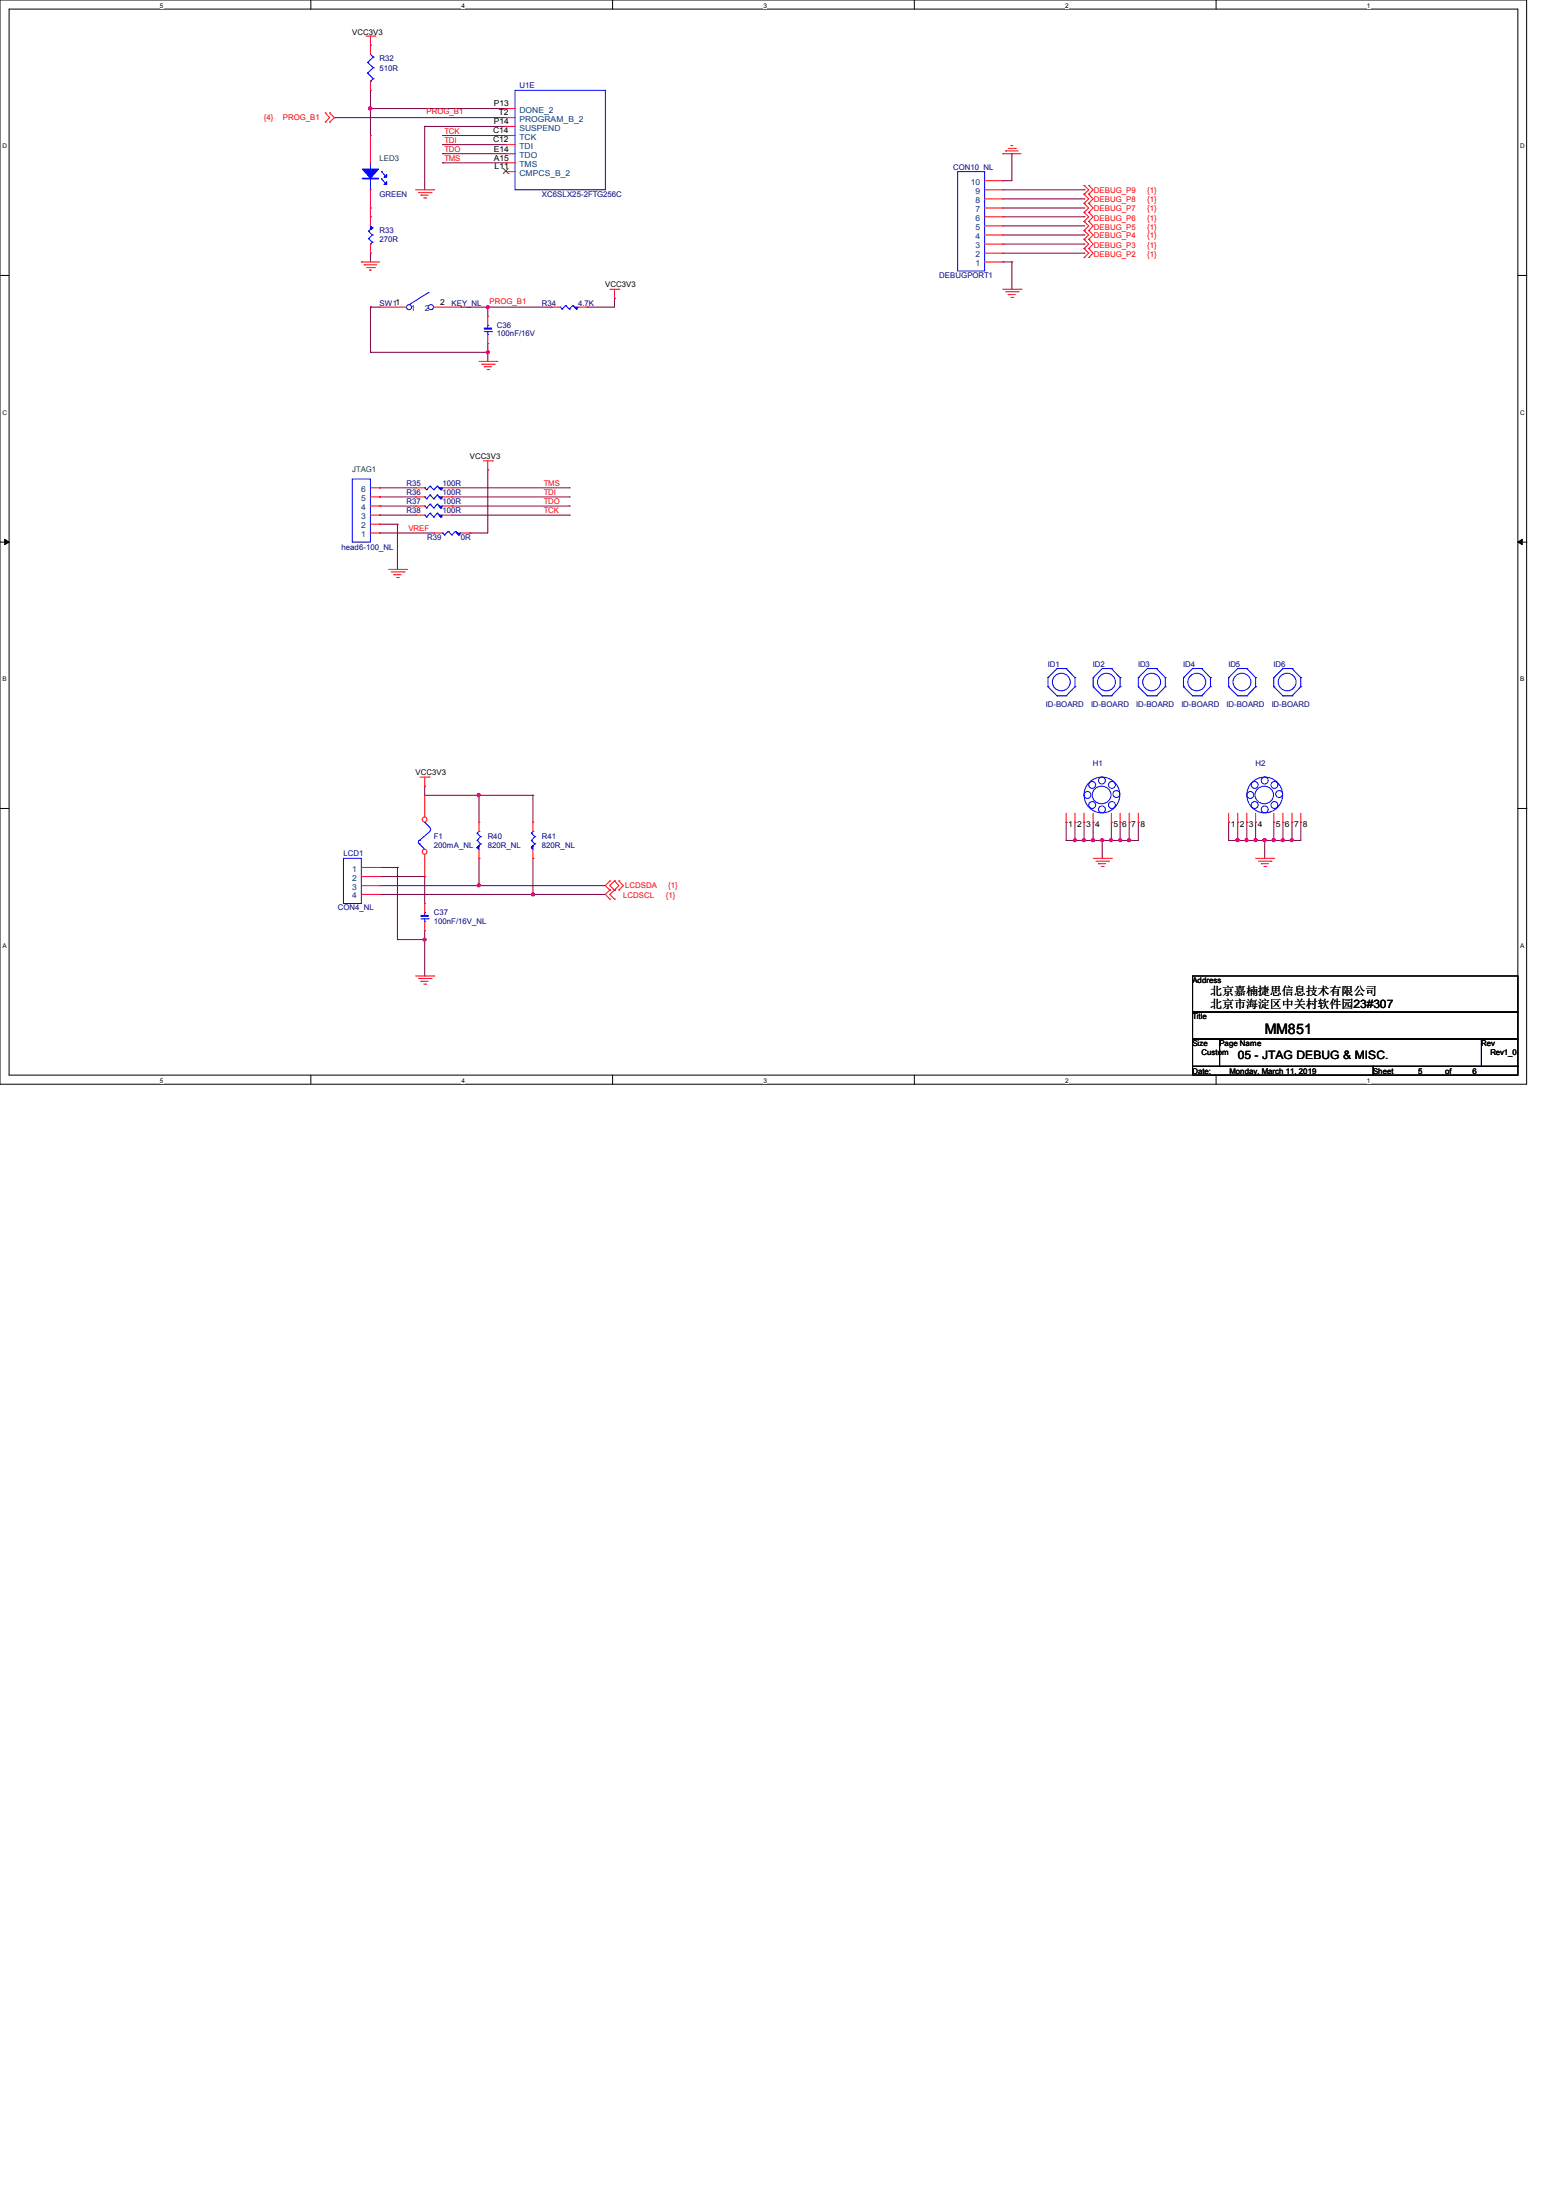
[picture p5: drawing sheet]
<svg xmlns="http://www.w3.org/2000/svg" width="210mm" height="297mm" viewBox="0 0 210 297" stroke-linecap="round" stroke-linejoin="round" font-family="sans-serif">
<path d="M0 0h206v146.3h-206zM1.2 1.2h203.7v143.9h-203.7z" fill="none" stroke="#000" stroke-width=".13"/>
<g fill="#fff">
<path d="M21.6 .2h.5v.9h-.5z"/>
<path d="M21.6 145.2h.5v1h-.5z"/>
</g>
<path d="M42 0v1.2M42 145.1v1.2" fill="none" stroke="#000" stroke-width=".13"/>
<g fill="#fff">
<path d="M62.3 .2h.5v.9h-.5z"/>
<path d="M62.3 145.2h.5v1h-.5z"/>
</g>
<path d="M82.7 0v1.2M82.7 145.1v1.2" fill="none" stroke="#000" stroke-width=".13"/>
<g fill="#fff">
<path d="M103 .2h.5v.9h-.5z"/>
<path d="M103 145.2h.5v1h-.5z"/>
</g>
<path d="M123.4 0v1.2M123.4 145.1v1.2" fill="none" stroke="#000" stroke-width=".13"/>
<g fill="#fff">
<path d="M143.8 .2h.4v.9h-.4z"/>
<path d="M143.8 145.2h.4v1h-.4z"/>
</g>
<path d="M164.1 0v1.2M164.1 145.1v1.2" fill="none" stroke="#000" stroke-width=".13"/>
<g fill="#fff">
<path d="M184.5 .2h.5v.9h-.5z"/>
<path d="M184.5 145.2h.5v1h-.5z"/>
<path d="M.3 19.2h.6v1h-.6z"/>
<path d="M205.2 19.2h.6v1h-.6z"/>
<path d="M.3 55.1h.6v1h-.6z"/>
<path d="M205.2 55.1h.6v1h-.6z"/>
</g>
<path d="M0 37.2h1.2M204.9 37.2h1.2" fill="none" stroke="#000" stroke-width=".13"/>
<g fill="#fff">
<path d="M.3 91.1h.6v1h-.6z"/>
<path d="M205.2 91.1h.5v1h-.5z"/>
</g>
<path d="M0 73.2h1.2M204.9 73.2h1.2" fill="none" stroke="#000" stroke-width=".13"/>
<path d="M.6 72.8l.6 .4-.6 .3zM204.9 73.2l.5-.4v.7z" fill="#000" stroke="#000" stroke-width=".13"/>
<g fill="#fff">
<path d="M.3 127h.6v1h-.6z"/>
<path d="M205.2 127h.5v1h-.5z"/>
</g>
<path d="M0 109.1h1.2M204.9 109.1h1.2M161 131.7h43.9v4.9h-43.9zM161 136.6h43.9v3.6h-43.9zM161 140.2h3.6v3.7h-3.6zM161 143.9h24.3v1.2h-24.3zM164.6 140.2h35.3v3.7h-35.3zM185.3 143.9h19.6v1.2h-19.6zM199.9 140.2h5v3.7h-5z" fill="none" stroke="#000" stroke-width=".13"/>
<g fill="none" stroke="#800040" stroke-width=".13">
<path d="M45.1 15.9h.1M45.1 15.9h23.2M50 12.2h.1M50 14.6h.1M50 12.2v6.1M50 14.6h18.3M57.3 17.1h.1M57.3 17.1h11M57.3 17.1v8.5M59.7 18.3h.1M59.7 19.5h.1M59.7 18.3h8.6"/>
<path d="M59.7 19.5h8.6M50 28.1h.1M50 34.2h.1M50 28.1v1.2M50 34.2v1.1M59.7 20.7h.1M59.7 22h.1M59.7 20.7h8.6M59.7 22h8.6M135.3 24.4h.1M135.3 35.3h.1M135.3 34.2h11"/>
<path d="M135.3 32.9h11M135.3 31.7h11M135.3 30.5h11M135.3 29.3h11M135.3 28.1h11M135.3 26.8h11M135.3 25.6h11M135.3 35.3h1.3M136.6 20.7h.1M136.6 35.3h.1M136.6 20.7v3.7h-1.3M136.6 35.3v3.7"/>
<path d="M146.3 34.2h.1M146.3 32.9h.1M146.3 31.7h.1M146.3 30.5h.1M146.3 29.3h.1M146.3 28.1h.1M146.3 26.8h.1M146.3 25.6h.1M50 47.5h.1M50 41.4h.1M50 41.4h1.2M50 41.4v6.1"/>
<path d="M50 47.5h15.8M62.2 41.4h.1M62.2 41.4h12.2M65.8 46.4h.1M65.8 41.4h.1M65.8 47.5h.1M65.8 41.4v1.3M65.8 46.4v2.4M79.2 41.4h.1M82.9 40.3h.1M82.9 40.3v1.1h-3.7M51.2 71.9h.1"/>
<path d="M51.2 70.7h.1M51.2 65.8h.1M51.2 67.1h.1M51.2 69.5h.1M51.2 68.3h.1M51.2 69.5h4.9M51.2 68.3h4.9M51.2 67.1h4.9M51.2 65.8h4.9M51.2 71.9h7.3M51.2 70.7h2.4M53.6 70.7h.1"/>
<path d="M53.6 70.7v6.1M61 69.5h15.8M61 68.3h15.8M61 67.1h15.8M61 65.8h15.8M63.4 71.9h.1M65.8 63.4h.1M65.8 63.4v8.5h-2.4M76.8 69.5h.1M76.8 68.3h.1M76.8 67.1h.1M76.8 65.8h.1"/>
<path d="M51.2 119.5h30.5M51.2 118.3h6.1M51.2 117.1h2.4M53.6 117.1h.1M53.6 117.1v9.7M57.3 118.3h.1M57.3 106.1h.1M57.3 106.1v1.2h14.6M57.3 118.3v3.6M64.6 119.5h.1M64.6 115.8h.1M64.6 107.3h.1"/>
<path d="M64.6 107.3v3.7M64.6 115.8v3.7M71.9 115.8h.1M71.9 107.3h.1M71.9 107.3v3.7M71.9 115.8v4.9M143.9 111h.1M143.9 113.4h.1M143.9 111v2.4M145.1 111h.1M145.1 113.4h.1M145.1 111v2.4"/>
<path d="M146.3 111h.1M146.3 113.4h.1M146.3 111v2.4M147.5 111h.1M147.5 113.4h.1M147.5 111v2.4M148.8 113.4h.1M148.8 113.4v2.4M150 111h.1M150 113.4h.1M150 111v2.4M151.2 111h.1"/>
<path d="M151.2 113.4h.1M151.2 111v2.4M152.4 113.4h.1M152.4 111h.1M152.4 111v2.4M153.6 111h.1M153.6 111v2.4h-9.7M165.8 113.4h.1M165.8 111h.1M165.8 111v2.4M167 111h.1M167 113.4h.1"/>
<path d="M167 111v2.4M168.3 111h.1M168.3 113.4h.1M168.3 111v2.4M169.5 111h.1M169.5 113.4h.1M169.5 111v2.4M170.7 113.4h.1M170.7 113.4v2.4M171.9 111h.1M171.9 113.4h.1M171.9 111v2.4"/>
<path d="M173.1 111h.1M173.1 113.4h.1M173.1 111v2.4M174.4 113.4h.1M174.4 111h.1M174.4 111v2.4M175.6 111h.1M175.6 111v2.4h-9.8M51.2 120.7h30.5M53.6 126.8h.1M53.6 126.8h3.7M57.3 126.8h.1"/>
<path d="M57.3 131.7h.1M57.3 125.6v6.1M71.9 120.7h.1"/>
</g>
<g fill="#f0f" stroke="#f0f" stroke-width=".13">
<circle cx="50" cy="14.6" r=".23"/>
<circle cx="65.8" cy="47.5" r=".21"/>
<circle cx="65.8" cy="41.4" r=".21"/>
<circle cx="145.1" cy="113.4" r=".21"/>
<circle cx="152.4" cy="113.4" r=".22"/>
<circle cx="148.7" cy="113.4" r=".22"/>
<circle cx="167" cy="113.4" r=".22"/>
<circle cx="171.9" cy="113.4" r=".22"/>
<circle cx="170.7" cy="113.4" r=".22"/>
<circle cx="151.2" cy="113.4" r=".21"/>
<circle cx="149.9" cy="113.4" r=".21"/>
<circle cx="147.5" cy="113.4" r=".22"/>
<circle cx="146.3" cy="113.4" r=".22"/>
<circle cx="169.5" cy="113.4" r=".21"/>
<circle cx="168.2" cy="113.4" r=".21"/>
<circle cx="174.3" cy="113.4" r=".21"/>
<circle cx="173.1" cy="113.4" r=".22"/>
<circle cx="64.6" cy="119.5" r=".21"/>
<circle cx="71.9" cy="120.7" r=".21"/>
<circle cx="64.6" cy="107.3" r=".21"/>
<circle cx="57.3" cy="126.8" r=".22"/>
</g>
<g fill="none" stroke="#f00" stroke-width=".13">
<path d="M43.9 16.5h.1M43.9 15.2h.1M43.9 15.2l.6 .7-.6 .6M44.5 15.2h.1M44.5 16.5h.1M44.5 15.2l.6 .7-.6 .6M49.4 4.9h1.2M50 6.1h.1M50 4.9v1.2M50.6 4.9h.1M68.3 14.6h.1M68.3 15.9h.1"/>
<path d="M68.3 17.1h.1M68.3 18.3h.1M68.3 19.5h.1M68.3 14.6h1.2M68.3 15.9h1.2M68.3 17.1h1.2M68.3 18.3h1.2M68.3 19.5h1.2M136.4 19.6h.1M136.4 19.6h.3M48.8 35.3h.1M48.8 35.3h2.4"/>
<path d="M49.1 35.7h.1M49.1 35.7h1.7M49.5 36.1h1M49.9 36.4h.1M49.9 36.4h.2M50.5 36.1h.1M56.1 25.6h2.4M56.5 26h1.7M56.8 26.3h.1M56.8 26.3h1M57.2 26.7h.2M57.4 26.7h.1"/>
<path d="M58.2 26h.1M58.5 25.6h.1M68.3 20.7h.1M68.3 22h.1M68.3 23.2h.1M68.3 20.7h1.2M68.3 22h1.2M68.3 23.2h1.2M82.3 39h1.2M82.9 39v1.3M83.5 39h.1M135.3 20.7h.1"/>
<path d="M135.3 39h2.5M135.3 20.7h2.5M135.7 20.4h.1M135.7 39.4h1.7M135.7 20.4h1.7M136.1 39.8h.1M136.1 39.8h.9M136.1 20h.9M137 20h.1M137.4 39.4h.1M137.8 39h.1M146.3 33.5h.1"/>
<path d="M146.3 34.8h.1M146.3 32.3h.1M146.3 31.1h.1M146.3 29.9h.1M146.3 28.7h.1M146.3 27.4h.1M146.3 26.2h.1M146.3 25h.1M146.3 33.5l.6 .7-.6 .6M146.3 32.3l.6 .6-.6 .6M146.3 31.1l.6 .6-.6 .6M146.3 29.9l.6 .6-.6 .6"/>
<path d="M146.3 28.7l.6 .6-.6 .6M146.3 27.4l.6 .7-.6 .6M146.3 26.2l.6 .6-.6 .6M146.3 25l.6 .6-.6 .6M146.9 33.5h.1M146.9 34.8h.1M146.9 32.3h.1M146.9 31.1h.1M146.9 29.9h.1M146.9 28.7h.1M146.9 27.4h.1M146.9 26.2h.1"/>
<path d="M146.9 25h.1M146.9 33.5l.6 .7-.6 .6M146.9 32.3l.6 .6-.6 .6M146.9 31.1l.6 .6-.6 .6M146.9 29.9l.6 .6-.6 .6M146.9 28.7l.6 .6-.6 .6M146.9 27.4l.6 .7-.6 .6M146.9 26.2l.6 .6-.6 .6M146.9 25l.6 .6-.6 .6M51.2 41.4h.1M51.2 41.4h3.7M58.5 41.4h3.7"/>
<path d="M62.2 41.4h.1M64.6 48.8h2.5M65 49.1h1.7M65.4 49.5h.1M65.4 49.5h.9M65.7 49.9h.3M66 49.9h.1M66.7 49.1h.1M67.1 48.8h.1M82.9 40.3h.1M136.4 40.1h.3M136.7 40.1h.1"/>
<path d="M52.5 76.8h2.4M52.8 77.2h1.7M53.2 77.6h.1M53.2 77.6h.9M53.6 77.9h.2M53.8 77.9h.1M54.5 77.2h.1M54.9 76.8h.1M56.1 65.8h.1M56.1 65.8h1.2M59.7 65.8h1.3M61 65.8h.1"/>
<path d="M65.2 62.2h1.3M65.8 63.4h.1M65.8 62.2v1.2M66.5 62.2h.1M48.8 117.1h2.4M48.8 118.3h2.4M48.8 119.5h2.4M51.2 117.1h.1M51.2 118.3h.1M51.2 119.5h.1M56.7 104.9h1.2M57.3 106.1h.1"/>
<path d="M57.3 104.9v1.2M57.9 104.9h.1M82.3 118.9h.1M82.3 118.9l-.6 .6 .6 .6M82.9 118.9h.1M82.9 118.9l-.6 .6 .6 .6M82.9 118.9l.6 .6-.6 .6M83.5 118.9h.1M83.5 118.9l.6 .6-.6 .6M147.5 115.8h2.5M147.9 116.2h1.7M148.3 116.5h.1"/>
<path d="M148.3 116.5h.9M148.6 116.9h.3M148.9 116.9h.1M149.6 116.2h.1M150 115.8h.1M169.5 115.8h2.4M169.8 116.2h1.7M170.2 116.5h.1M170.2 116.5h1M170.6 116.9h.2M170.8 116.9h.1M171.5 116.2h.1"/>
<path d="M171.9 115.8h.1M48.8 120.7h2.4M51.2 120.7h.1M56.1 131.7h2.4M56.5 132h1.7M56.8 132.4h.1M56.8 132.4h1M57.2 132.8h.2M57.4 132.8h.1M58.2 132h.1M58.5 131.7h.1M82.3 120.1h.1"/>
<path d="M82.3 121.3h.1M82.3 120.1l-.6 .6 .6 .6M82.9 121.3h.1M82.9 120.1h.1M82.9 120.1l-.6 .6 .6 .6M83.5 120.1h.1"/>
</g>
<g fill="none" stroke="#00f" stroke-width=".13">
<path d="M69.5 12.2h12.2v13.4h-12.2zM57.8 39.5h.1M57.8 39.5l-2.6 1.6M57.3 65.8h.1M57.3 65.8l.3 .3M57.6 66.1h.1M58 65.6h.1M58 65.6l.5 .5M58 65.6l-.4 .5M58.5 66.1h.1M59 65.6h.1M59 65.6l.5 .5"/>
<path d="M59 65.6l-.5 .5M59.5 66.1h.1M59.7 65.8l-.2 .3M141.4 92.7h.1M141.4 91.4h.1M141.4 92.7l1.3 1.2M141.4 91.4v1.3M142.7 93.9h.1M142.7 90.2h.1M142.7 90.2h1.2M142.7 93.9h1.2M142.7 90.2l-1.3 1.2"/>
<path d="M143.9 90.2h.1M143.9 93.9h.1M143.9 90.2l1.2 1.2M145.1 91.4h.1M145.1 92.7h.1M145.1 91.4v1.3M145.1 92.7l-1.2 1.2M147.5 92.7h.1M147.5 91.4h.1M147.5 92.7l1.3 1.2M147.5 91.4v1.3M148.8 93.9h.1"/>
<path d="M148.8 90.2h.1M148.8 90.2h1.2M148.8 93.9h1.2M148.8 90.2l-1.3 1.2M150 90.2h.1M150 93.9h.1M150 90.2l1.2 1.2M151.2 91.4h.1M151.2 92.7h.1M151.2 91.4v1.3M151.2 92.7l-1.2 1.2M46.4 115.8h2.4v6.1h-2.4z"/>
<path d="M56.6 113.4a.34 .34 0 0 0 0 .5M56.6 113.9h.1M56.6 113.4h.1M56.6 113.9l.7 .7M57.3 111h.1M57.3 111l.7 .7M58 111.7l.1 .2-.1 .2M58 112.2l-1.4 1.2"/>
<circle cx="55.2" cy="41.4" r=".34"/>
<circle cx="58.2" cy="41.4" r=".35"/>
<circle cx="143.2" cy="92" r="1.2"/>
<circle cx="149.3" cy="92" r="1.2"/>
</g>
<path d="M59.3 65.8h.4l-.2 .3z" fill-rule="evenodd" fill="#00f" stroke="#00f" stroke-width=".13"/>
<path d="M67.9 23.4h.1M67.9 22.7l.7 .7M68.6 23.4h.1M68.6 22.7l-.7 .7" fill="none" stroke="#804000" stroke-width=".13"/>
<circle cx="57.3" cy="114.9" r=".33" fill="#fff" stroke="#f00" stroke-width=".13"/>
<path d="M57.3 118.3h.1M57.3 115.3v3" fill="none" stroke="#f00" stroke-width=".13"/>
<circle cx="57.3" cy="110.6" r=".33" fill="#fff" stroke="#f00" stroke-width=".13"/>
<g fill="none" stroke="#f00" stroke-width=".13">
<path d="M50 6.1h.1M50 12.2h.1M50 18.3h.1M50 6.1v1.2M50 11v1.2M50 18.3v3.7M50 29.3h.1M50 34.2h.1M50 25.6v4.9M50 32.9v1.3M132.9 35.3h2.4M132.9 34.2h2.4"/>
<path d="M132.9 32.9h2.4M132.9 31.7h2.4M132.9 30.5h2.4M132.9 29.3h2.4M132.9 28.1h2.4M132.9 26.8h2.4M132.9 25.6h2.4M132.9 24.4h2.4M135.3 35.3h.1M135.3 34.2h.1M135.3 32.9h.1M135.3 31.7h.1"/>
<path d="M135.3 30.5h.1M135.3 29.3h.1M135.3 28.1h.1M135.3 26.8h.1M135.3 25.6h.1M135.3 24.4h.1M65.8 42.7h.1M65.8 46.4h.1M65.8 42.7v1.2M65.8 45.1v1.3M74.4 41.4h.1M74.4 41.4h1.2"/>
<path d="M78 41.4h1.2M79.2 41.4h.1M50 71.9h1.2M50 70.7h1.2M50 69.5h1.2M50 68.3h1.2M50 67.1h1.2M50 65.8h1.2M51.2 71.9h.1M51.2 70.7h.1M51.2 69.5h.1M51.2 68.3h.1"/>
<path d="M51.2 67.1h.1M51.2 65.8h.1M56.1 69.5h.1M56.1 68.3h.1M56.1 67.1h.1M56.1 69.5h1.2M56.1 68.3h1.2M56.1 67.1h1.2M58.5 71.9h.1M58.5 71.9h1.2M59.7 69.5h1.3M59.7 68.3h1.3"/>
<path d="M59.7 67.1h1.3M61 69.5h.1M61 68.3h.1M61 67.1h.1M62.2 71.9h1.2M63.4 71.9h.1M57.3 107.3h.1M57.3 107.3v2.9M64.6 115.8h.1M64.6 111h.1M64.6 111v1.2M64.6 114.6v1.2"/>
<path d="M71.9 115.8h.1M71.9 111h.1M71.9 111v1.2M71.9 114.6v1.2M143.9 111h.1M143.9 109.7v1.3M145.1 111h.1M145.1 109.7v1.3M146.3 111h.1M146.3 109.7v1.3M147.5 111h.1M147.5 109.7v1.3"/>
<path d="M150 111h.1M150 109.7v1.3M151.2 111h.1M151.2 109.7v1.3M152.4 111h.1M152.4 109.7v1.3M153.6 111h.1M153.6 109.7v1.3M165.8 111h.1M165.8 109.7v1.3M167 111h.1M167 109.7v1.3"/>
<path d="M168.3 111h.1M168.3 109.7v1.3M169.5 111h.1M169.5 109.7v1.3M171.9 111h.1M171.9 109.7v1.3M173.1 111h.1M173.1 109.7v1.3M174.4 111h.1M174.4 109.7v1.3M175.6 111h.1M175.6 109.7v1.3"/>
<path d="M57.3 121.9h.1M57.3 125.6h.1M57.3 121.9v1.2M57.3 124.4v1.2"/>
</g>
<g fill="none" stroke="#00f" stroke-width=".13">
<path d="M49.6 8.4h.1M49.6 9.9h.1M49.6 8.4l.8 .7M49.6 9.9l.8 .7M50 11h.1M50 7.3l.4 .4M50.4 7.7h.1M50.4 9.1h.1M50.4 10.6h.1M50.4 7.7l-.8 .7M50.4 9.1l-.8 .8M50.4 10.6l-.4 .4"/>
<path d="M49.7 31.2h.1M49.7 32.2h.1M49.7 31.2l.5 .5M49.7 32.2l.5 .5M50 25.6h.1M50 32.9h.1M50 22v3.6M50 30.5l.2 .2M50.2 30.7h.1M50.2 31.7h.1M50.2 32.7h.1M50.2 30.7l-.5 .5"/>
<path d="M50.2 31.7l-.5 .5M50.2 32.7l-.2 .2M51.5 24.1h.1M51.5 23.2h.1M51.5 24.1l.4 .5M51.5 23.2l.4 .5M129.2 23.2h3.7v13.4h-3.7zM65.4 44.7h.9M65.8 45.1h.1M65.8 43.9h.1M65.8 43.9v.4M65.8 44.7v.4"/>
<path d="M66.3 44.7h.1M75.6 41.4h.1M75.6 41.4l.3 .3M75.9 41.7h.1M76.3 41.2h.1M76.3 41.2l.5 .5M76.3 41.2l-.4 .5M76.8 41.7h.1M77.3 41.2h.1M77.3 41.2l.5 .5M77.3 41.2l-.5 .5M77.8 41.7h.1"/>
<path d="M78 41.4l-.2 .3M47.5 64.6h2.5v8.6h-2.5zM57.3 69.5h.1M57.3 68.3h.1M57.3 67.1h.1M57.3 69.5l.3 .3M57.3 68.3l.3 .2M57.3 67.1l.3 .2M57.6 69.8h.1M57.6 68.5h.1M57.6 67.3h.1M58 69.3h.1"/>
<path d="M58 68h.1M58 66.8h.1M58 69.3l.5 .5M58 69.3l-.4 .5M58 68l.5 .5M58 68l-.4 .5M58 66.8l.5 .5M58 66.8l-.4 .5M58.5 69.8h.1M58.5 68.5h.1M58.5 67.3h.1M59 69.3h.1"/>
<path d="M59 68h.1M59 66.8h.1M59 69.3l.5 .5M59 69.3l-.5 .5M59 68l.5 .5M59 68l-.5 .5M59 66.8l.5 .5M59 66.8l-.5 .5M59.5 69.8h.1M59.5 68.5h.1M59.5 67.3h.1M59.7 71.9h.1"/>
<path d="M59.7 71.9l.3 .3M59.7 69.5l-.2 .3M59.7 68.3l-.2 .2M59.7 67.1l-.2 .2M60 72.2h.1M60.5 71.7h.1M60.5 71.7l.5 .5M60.5 71.7l-.5 .5M61 72.2h.1M61.5 71.7h.1M61.5 71.7l.4 .5M61.5 71.7l-.5 .5"/>
<path d="M61.9 72.2h.1M62.2 71.9l-.3 .3M153.6 92.7h.1M153.6 91.4h.1M153.6 92.7l1.3 1.2M153.6 91.4v1.3M154.9 93.9h.1M154.9 90.2h.1M154.9 90.2h1.2M154.9 93.9h1.2M154.9 90.2l-1.3 1.2M156.1 90.2h.1"/>
<path d="M156.1 93.9h.1M156.1 90.2l1.2 1.2M157.3 91.4h.1M157.3 92.7h.1M157.3 91.4v1.3M157.3 92.7l-1.2 1.2M159.7 92.7h.1M159.7 91.4h.1M159.7 92.7l1.3 1.2M159.7 91.4v1.3M161 93.9h.1M161 90.2h.1"/>
<path d="M161 90.2h1.2M161 93.9h1.2M161 90.2l-1.3 1.2M162.2 90.2h.1M162.2 93.9h.1M162.2 90.2l1.2 1.2M163.4 91.4h.1M163.4 92.7h.1M163.4 91.4v1.3M163.4 92.7l-1.2 1.2M165.8 92.7h.1M165.8 91.4h.1"/>
<path d="M165.8 92.7l1.2 1.2M165.8 91.4v1.3M167 93.9h.1M167 90.2h.1M167 90.2h1.3M167 93.9h1.3M167 90.2l-1.2 1.2M168.3 90.2h.1M168.3 93.9h.1M168.3 90.2l1.2 1.2M169.5 91.4h.1M169.5 92.7h.1"/>
<path d="M169.5 91.4v1.3M169.5 92.7l-1.2 1.2M171.9 92.7h.1M171.9 91.4h.1M171.9 92.7l1.2 1.2M171.9 91.4v1.3M173.1 93.9h.1M173.1 90.2h.1M173.1 90.2h1.3M173.1 93.9h1.3M173.1 90.2l-1.2 1.2M174.4 90.2h.1"/>
<path d="M174.4 93.9h.1M174.4 90.2l1.2 1.2M175.6 91.4h.1M175.6 92.7h.1M175.6 91.4v1.3M175.6 92.7l-1.2 1.2M64.4 114.4h.1M64.4 113.4h.1M64.4 112.4h.1M64.4 114.4l.2 .2M64.4 113.4l.5 .5M64.4 112.4l.5 .5"/>
<path d="M64.6 112.2h.1M64.6 112.2l-.2 .2M64.9 113.9h.1M64.9 112.9h.1M64.9 113.9l-.5 .5M64.9 112.9l-.5 .5M71.7 114.4h.1M71.7 113.4h.1M71.7 112.4h.1M71.7 114.4l.2 .2M71.7 113.4l.5 .5M71.7 112.4l.5 .5"/>
<path d="M71.9 112.2h.1M71.9 112.2l-.2 .2M72.2 113.9h.1M72.2 112.9h.1M72.2 113.9l-.5 .5M72.2 112.9l-.5 .5M147.6 106.6a1.23 1.23 0 0 1 1.9-.2 1.23 1.23 0 0 1-.1 1.8 1.23 1.23 0 0 1-1.6 0 1.23 1.23 0 0 1-.2-1.6zM56.8 124h1M57.3 124.4h.1M57.3 123.1h.1M57.3 123.1v.4M57.3 124v.4"/>
<path d="M57.8 124h.1"/>
<circle cx="155.4" cy="92" r="1.2"/>
<circle cx="161.5" cy="92" r="1.2"/>
<circle cx="167.6" cy="92" r="1.2"/>
<circle cx="173.7" cy="92" r="1.2"/>
<circle cx="146.8" cy="107.3" r=".47"/>
<circle cx="147.4" cy="108.6" r=".47"/>
<circle cx="147.4" cy="105.9" r=".47"/>
<circle cx="148.7" cy="109.2" r=".47"/>
<circle cx="148.7" cy="105.3" r=".47"/>
<circle cx="148.7" cy="107.3" r="2.41"/>
<circle cx="150.1" cy="108.6" r=".47"/>
<circle cx="150.1" cy="105.9" r=".47"/>
<circle cx="150.7" cy="107.1" r=".47"/>
<circle cx="168.7" cy="107.3" r=".47"/>
<circle cx="169.3" cy="108.6" r=".47"/>
<circle cx="169.3" cy="105.9" r=".47"/>
<circle cx="170.7" cy="107.3" r="1.22"/>
<circle cx="170.7" cy="105.3" r=".47"/>
<circle cx="170.7" cy="109.2" r=".47"/>
<circle cx="170.7" cy="107.3" r="2.41"/>
<circle cx="172" cy="108.6" r=".47"/>
<circle cx="172" cy="105.9" r=".47"/>
<circle cx="172.6" cy="107.1" r=".47"/>
</g>
<g fill="#00f" stroke="#00f" stroke-width=".13">
<path d="M48.9 22.8h2.2l-1.1 1.2z"/>
<path d="M52.2 23.5v.4h-.4z"/>
<path d="M52.2 24.5v.4h-.4z"/>
<path d="M65.4 44.3h.9v.1h-.9z" fill-rule="evenodd"/>
<path d="M56.8 123.5h1v.2h-1z" fill-rule="evenodd"/>
<path d="M71.9 114.1v.5l-.2-.2z" fill-rule="evenodd"/>
<path d="M77.6 41.4h.4l-.2 .3z" fill-rule="evenodd"/>
<path d="M64.4 114.4l.2-.3v.5l-.2-.2 .2-.3z" fill-rule="evenodd"/>
<path d="M61.7 71.9h.5l-.3 .3z" fill-rule="evenodd"/>
<path d="M48.9 24h2.2v.1h-2.2z" fill-rule="evenodd"/>
<path d="M59.3 69.5h.4l-.2 .3z" fill-rule="evenodd"/>
<path d="M50 30.5l.2 .2-.2 .3 .2-.3-.2 .3z" fill-rule="evenodd"/>
<path d="M59.3 68.3h.4l-.2 .2z" fill-rule="evenodd"/>
<path d="M59.3 67.1h.4l-.2 .2z" fill-rule="evenodd"/>
</g>
<g fill="#f0f" stroke="#f0f" stroke-width=".13">
<circle cx="50" cy="14.6" r=".23"/>
<circle cx="65.8" cy="47.5" r=".21"/>
<circle cx="65.8" cy="41.4" r=".21"/>
<circle cx="145.1" cy="113.4" r=".21"/>
<circle cx="152.4" cy="113.4" r=".22"/>
<circle cx="148.7" cy="113.4" r=".22"/>
<circle cx="167" cy="113.4" r=".22"/>
<circle cx="171.9" cy="113.4" r=".22"/>
<circle cx="170.7" cy="113.4" r=".22"/>
<circle cx="151.2" cy="113.4" r=".21"/>
<circle cx="149.9" cy="113.4" r=".21"/>
<circle cx="147.5" cy="113.4" r=".22"/>
<circle cx="146.3" cy="113.4" r=".22"/>
<circle cx="169.5" cy="113.4" r=".21"/>
<circle cx="168.2" cy="113.4" r=".21"/>
<circle cx="174.3" cy="113.4" r=".21"/>
<circle cx="173.1" cy="113.4" r=".22"/>
<circle cx="64.6" cy="119.5" r=".21"/>
<circle cx="71.9" cy="120.7" r=".21"/>
<circle cx="64.6" cy="107.3" r=".21"/>
<circle cx="57.3" cy="126.8" r=".22"/>
</g>
<text font-size="1.9" x="170.7" y="139.6">MM851</text>
<g font-size="1.6">
<text x="163.3" y="134.3">北京嘉楠捷思信息技术有限公司</text>
<text x="163.3" y="136.1">北京市海淀区中关村软件园23#307</text>
<text x="167.1" y="142.9">05 - JTAG DEBUG &amp; MISC.</text>
</g>
<g font-size="1.1">
<text x="47.5" y="4.7">VCC3V3</text>
<text x="66.5" y="18">C14</text>
<text x="66.6" y="14.4">P13</text>
<text x="66.6" y="16.8">P14</text>
<text x="67.3" y="15.6">T2</text>
<text x="66.5" y="19.2">C12</text>
<text x="66.6" y="20.4">E14</text>
<text x="66.6" y="21.7">A15</text>
<text x="66.8" y="22.9">L11</text>
<text x="59.4" y="41.1">2</text>
<text x="81.7" y="38.8">VCC3V3</text>
<text x="63.4" y="61.9">VCC3V3</text>
<text x="56.1" y="104.6">VCC3V3</text>
<text x="144.2" y="111.6">1</text>
<text x="145.4" y="111.6">2</text>
<text x="146.6" y="111.6">3</text>
<text x="147.8" y="111.6">4</text>
<text x="150.3" y="111.6">5</text>
<text x="151.5" y="111.6">6</text>
<text x="152.7" y="111.6">7</text>
<text x="153.9" y="111.6">8</text>
<text x="166.1" y="111.6">1</text>
<text x="167.3" y="111.6">2</text>
<text x="168.6" y="111.6">3</text>
<text x="169.7" y="111.6">4</text>
<text x="172.2" y="111.6">5</text>
<text x="173.4" y="111.6">6</text>
<text x="174.7" y="111.6">7</text>
<text x="175.8" y="111.6">8</text>
<text x="160.9" y="137.5">Title</text>
<text x="160.9" y="132.7">Address</text>
<text x="160.9" y="141.2">Size</text>
<text x="162.2" y="142.4">Custom</text>
<text x="164.6" y="141.2">Page Name</text>
<text x="199.9" y="141.2">Rev</text>
<text x="201.1" y="142.4">Rev1_0</text>
<text x="160.9" y="144.9">Date:</text>
<text x="165.9" y="144.9">Monday, March 11, 2019</text>
<text x="185.3" y="144.9">Sheet</text>
<text x="191.4" y="144.9">5</text>
<text x="195" y="144.9">of</text>
<text x="198.7" y="144.9">6</text>
</g>
<g font-size="1.1" fill="#000080">
<text x="51.2" y="8.3">R32</text>
<text x="51.2" y="9.5">510R</text>
<text x="70.1" y="11.9">U1E</text>
<text x="128.6" y="22.9">CON10_NL</text>
<text x="51.2" y="26.6">GREEN</text>
<text x="73.1" y="26.6">XC6SLX25-2FTG256C</text>
<text x="51.2" y="31.5">R33</text>
<text x="51.2" y="32.7">270R</text>
<text x="51.2" y="41.2">SW11</text>
<text x="61" y="41.2">KEY_NL</text>
<text x="73.1" y="41.2">R34</text>
<text x="78" y="41.2">4.7K</text>
<text x="126.8" y="37.5">DEBUGPORT1</text>
<text x="67" y="44.3">C36</text>
<text x="67" y="45.4">100nF/16V</text>
<text x="54.9" y="65.6">R35</text>
<text x="59.7" y="65.6">100R</text>
<text x="54.9" y="69.3">R38</text>
<text x="54.9" y="68">R37</text>
<text x="54.9" y="66.8">R36</text>
<text x="59.7" y="69.3">100R</text>
<text x="59.7" y="68">100R</text>
<text x="59.7" y="66.8">100R</text>
<text x="46.1" y="74.3">head6-100_NL</text>
<text x="57.6" y="72.9">R39</text>
<text x="62.2" y="72.9">0R</text>
<text x="141.2" y="95.3">ID-BOARD</text>
<text x="141.4" y="90">ID1</text>
<text x="147.3" y="95.3">ID-BOARD</text>
<text x="147.5" y="90">ID2</text>
<text x="153.4" y="95.3">ID-BOARD</text>
<text x="153.6" y="90">ID3</text>
<text x="159.4" y="95.3">ID-BOARD</text>
<text x="159.7" y="90">ID4</text>
<text x="165.5" y="95.3">ID-BOARD</text>
<text x="165.8" y="90">ID5</text>
<text x="171.6" y="95.3">ID-BOARD</text>
<text x="171.9" y="90">ID6</text>
<text x="147.5" y="103.4">H1</text>
<text x="169.4" y="103.4">H2</text>
<text x="58.5" y="113.2">F1</text>
<text x="65.8" y="113.2">R40</text>
<text x="73.1" y="113.2">R41</text>
<text x="46.3" y="115.6">LCD1</text>
<text x="58.5" y="114.4">200mA_NL</text>
<text x="65.8" y="114.4">820R_NL</text>
<text x="73.1" y="114.4">820R_NL</text>
<text x="45.6" y="122.8">CON4_NL</text>
<text x="58.5" y="123.5">C37</text>
<text x="58.5" y="124.6">100nF/16V_NL</text>
</g>
<g font-size="1.1" fill="#f00">
<text x="35.6" y="16.2">{4}</text>
<text x="38.2" y="16.2">PROG_B1</text>
<text x="57.6" y="15.4">PROG_B1</text>
<text x="60" y="18">TCK</text>
<text x="60" y="19.3">TDI</text>
<text x="60" y="20.5">TDO</text>
<text x="60" y="21.7">TMS</text>
<text x="147.6" y="29.8">DEBUG_P6</text>
<text x="147.6" y="28.5">DEBUG_P7</text>
<text x="147.6" y="27.3">DEBUG_P8</text>
<text x="147.6" y="26.1">DEBUG_P9</text>
<text x="154.8" y="29.8">{1}</text>
<text x="154.8" y="28.5">{1}</text>
<text x="154.8" y="27.3">{1}</text>
<text x="154.8" y="26.1">{1}</text>
<text x="147.6" y="34.6">DEBUG_P2</text>
<text x="147.6" y="33.4">DEBUG_P3</text>
<text x="147.6" y="32.2">DEBUG_P4</text>
<text x="147.6" y="31">DEBUG_P5</text>
<text x="154.8" y="34.6">{1}</text>
<text x="154.8" y="33.4">{1}</text>
<text x="154.8" y="32.2">{1}</text>
<text x="154.8" y="31">{1}</text>
<text x="66.1" y="41">PROG_B1</text>
<text x="73.4" y="65.6">TMS</text>
<text x="55.1" y="71.7">VREF</text>
<text x="73.4" y="69.3">TCK</text>
<text x="73.4" y="68">TDO</text>
<text x="73.4" y="66.8">TDI</text>
<text x="84.4" y="119.8">LCDSDA</text>
<text x="90.2" y="119.8">{1}</text>
<text x="84.1" y="121.2">LCDSCL</text>
<text x="89.9" y="121.2">{1}</text>
</g>
<g font-size="1.1" fill="#004080">
<text x="70.1" y="15.2">DONE_2</text>
<text x="70.1" y="16.4">PROGRAM_B_2</text>
<text x="70.1" y="17.6">SUSPEND</text>
<text x="70.1" y="18.8">TCK</text>
<text x="70.1" y="20.1">TDI</text>
<text x="70.1" y="21.3">TDO</text>
<text x="70.1" y="22.5">TMS</text>
<text x="70.1" y="23.7">CMPCS_B_2</text>
<text x="131" y="24.9">10</text>
<text x="131.6" y="29.8">6</text>
<text x="131.6" y="28.6">7</text>
<text x="131.6" y="27.4">8</text>
<text x="131.6" y="26.2">9</text>
<text x="131.6" y="35.9">1</text>
<text x="131.6" y="34.7">2</text>
<text x="131.6" y="33.5">3</text>
<text x="131.6" y="32.3">4</text>
<text x="131.6" y="31">5</text>
<text x="55.5" y="42">1</text>
<text x="57.3" y="42">2</text>
<text x="48.8" y="71.3">2</text>
<text x="48.8" y="70.1">3</text>
<text x="48.8" y="68.8">4</text>
<text x="48.8" y="67.6">5</text>
<text x="48.8" y="66.4">6</text>
<text x="48.8" y="72.5">1</text>
<text x="47.5" y="117.6">1</text>
<text x="47.5" y="118.8">2</text>
<text x="47.5" y="120.1">3</text>
<text x="47.5" y="121.2">4</text>
</g>
<g font-size="1.1" fill="#004040">
<text x="51.2" y="21.7">LED3</text>
<text x="47.5" y="63.8">JTAG1</text>
</g>
<g font-size=".9">
<text x="21.6" y="1">5</text>
<text x="62.3" y="1">4</text>
<text x="103" y="1">3</text>
<text x="143.7" y="1">2</text>
<text x="184.5" y="1">1</text>
<text x=".3" y="20">D</text>
<text x="205.2" y="20">D</text>
<text x=".3" y="56">C</text>
<text x="205.2" y="56">C</text>
<text x=".3" y="91.9">B</text>
<text x="205.2" y="91.9">B</text>
<text x=".3" y="127.9">A</text>
<text x="205.2" y="127.9">A</text>
<text x="21.6" y="146.1">5</text>
<text x="62.3" y="146.1">4</text>
<text x="103" y="146.1">3</text>
<text x="143.7" y="146.1">2</text>
<text x="184.5" y="146.1">1</text>
</g>
</svg>
